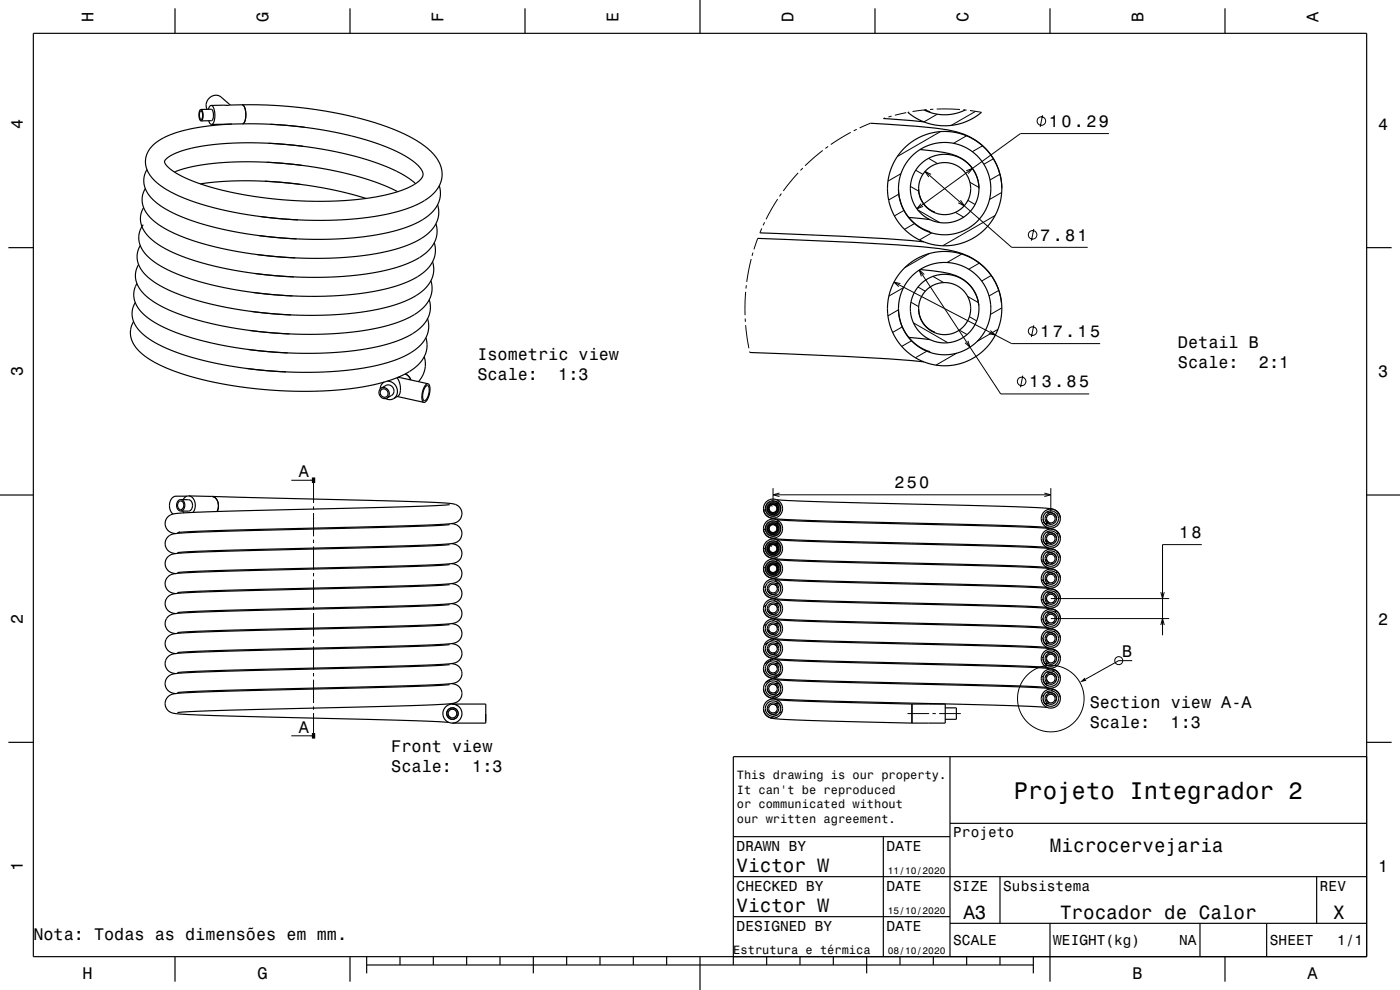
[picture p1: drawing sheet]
<svg xmlns="http://www.w3.org/2000/svg" width="420mm" height="297mm" viewBox="0 0 420 297" stroke-linecap="round" stroke-linejoin="round" font-family="sans-serif">
<g fill="none" stroke="#000" stroke-width=".3">
<path d="M255.2 39.7l-6 3.7M257 38.8l-.9 .5M261.1 37l-3.2 1.4M265.6 35.4l-.6 .2M267.5 34.8l-1 .3M271.9 33.8l-3.4 .8M272.8 33.6l-.5 .1M278 32.9l-4.2 .6M280 32.8h-1M281 32.7l7 .2M281.2 34.3l-4 2.3M282.1 39.5l-12.9 7.4"/>
<path d="M289 32.9l1 .1M291 33.2l3.4 .5M292.7 33.4l-7.3 4.2M312.8 34.6l-.7 3.5M233.3 59.7l-3.5 6.1M234.4 58.1l-.5 .8M239.5 51.9l-4.5 5.4M240.8 50.4l-.7 .7M246.8 45.1l-5.3 4.6M248.4 43.9l-.8 .6M269.6 58.2l-3 1.8M270.3 52.1l-3.9 2.2"/>
<path d="M273.1 55.9l2.5 1.5M274.7 51.1l2.2 1.2M277.5 51.4l26 22.8h22.8M278.6 47.5l2.7 1.6M279.3 52.3l-1.8-.9 1.1 1.7M289.9 51.3l1.8-.8-1.2 1.6M290 40.7l-3.9 2.3M291 54.7l2.7 1.5M294.8 43.7l-3.1 1.8M298 47.6l-2.8 1.7M300 52.3l-3 1.7M300.5 57.7l-3.6 2.2"/>
<path d="M332.7 40.1h-26.6l-31 22.5M225.4 77.7l-1.4 6.9M225.9 75.8l-.3 .9M227.3 71.5l-1.1 3.3M228.5 68.5l-.5 1.4M229.4 66.7l-.5 .9M271.2 63.1l-2.9 1.7M274.4 67.1l-3 1.7M275.3 63l6.6 3.8M276.3 61.1l-1.2 1.5 1.8-.7M278.8 76.1l-7.4 4.2M279.5 69.9l-3.6 2.1"/>
<path d="M286.6 63.7l2.5 1.4M288.2 60.1l1.1 1.6-1.8-.8M288.5 76.2l-4.4 2.6M290.4 60.1l2.1 1.2M293.8 78.9l-3.2 1.9M298.5 64.7l-15.7 9M310.1 68.7l-.7 3.5M223.6 95.6v1M223.7 97.6l1 6.9M223.7 87.6l-.2 7M223.9 85.6l-.1 1M268.2 84.6l35.3 18.5h26.5"/>
<path d="M269.6 92.9l-3.2 1.9M270.1 85.1l-1.9-.5 1.5 1.4M270.7 98.1l-2.9 1.6M271.1 86.3l-4.4 2.5M273.3 90.7l2.3 1.3M274 96.9l10.4 5.9M275.4 86.1l2.2 1.3M275.8 81l24.4 37.2h26.6M277.3 82.3l-1.5-1.3 .6 1.9M279.9 82.9l3.2 1.9M287.8 99l2.3 1.4M290.3 88.9l3.2 1.9"/>
<path d="M290.8 95l2.2 1.3M297.1 99.2l1.5 1.3-2-.4M297.4 82.6l-2.9 1.7M299.4 98.8l-6.2 3.6M299.6 87.1l-2.9 1.7M300.5 92.4l-3.4 1.9M310.1 97.6l-.7 3.5M224.9 105.5l.1 .2M273.5 102.2l-3 1.7M278 105.4l-3.4 1.9M287 106l-6.2 3.5M290.4 102.3l.6 1.9-1.5-1.4"/>
<path d="M306.8 112.7l-.7 3.5M87.4 144.1h5.7M94.1 144.9v6M94.1 151.9v1M94.1 153.9v7M229.6 158.6l-.5 .3M229.6 152.9l-.5 .2M230.6 158.5l.2 .7 .6 .6 .7 .1 .7-.3M230.6 158.4v.1M230.8 151.8l-.2 .9 .4 .8 .9 .4 .9-.3M230.9 151.8h-.1M230.9 157.8l-.3 .6"/>
<path d="M230.9 157.7v.1M231 151.7l-.1 .1M231 157.7h-.1M231 151.6v.1M231 157.6v.1M231.1 151.6h-.1M231.1 151.5v.1M231.1 157.5l-.1 .1M231.2 157.5h-.1M231.3 151.4l-.2 .1M231.3 157.4l-.1 .1M231.3 157.4h.1"/>
<path d="M231.4 157.4h-.1M231.5 157.3l-.1 .1M231.7 157.3h-.2M231.8 157.3h.5M231.8 157.3h-.1M231.9 146.4v4.2M231.9 148.4h83.3M231.9 151.3h.1M231.9 151.3h-.4M232 151.3l.7 .2M232.3 157.3l.1 .1M232.4 157.4l.5 .3 .3 .6v.6l-.4 .6"/>
<path d="M232.7 151.5l.1 .1M232.8 151.6l.4 .9-.4 1M232.8 159.5v.1M232.8 153.5v.1M233.6 156.3l-.5 .3M233.8 150.4l-.5 .3M233.8 147.9l-1.9 .5 1.9 .6M313.2 156.6l-.5 .3M313.3 147.9l1.9 .5-1.9 .6M313.8 156.5l1.4 .8M315.2 146.4v7.2M317.5 159.8l-.5 .3"/>
<path d="M317.6 154l-.4 .3M94.1 161.9v1M94.1 163.9v7M94.1 171.9v1M94.1 173.9v7M229.6 164.4l-.5 .3M229.6 170.2l-.5 .3M229.7 175.9l-.6 .4M230.6 164.8v.1M230.7 177.8l.8 .4M230.7 170.1h.1M230.8 163.8l-.2 1"/>
<path d="M230.9 163.8h-.1M231 169.7l-.3 .4M231 163.6l-.1 .2M231 169.6v.1M231.2 163.5l.8-.2 .7 .3 .5 .6-.1 .9-.5 .6-.8 .2-.7-.3-.5-.7M231.4 169.4l-.4 .2M231.5 169.3l-.1 .1M231.9 169.3h.1M231.9 169.3h-.4M232 169.3l.6 .2M232.6 169.5h.1M232.7 169.5l.4 .6 .1 .8-.3 .6-.7 .3h-.7l-.6-.4-.3-.6 .1-.7"/>
<path d="M232.8 179.9l-.7 .4M233.1 174l-.7 .3M233.3 168.1l-.6 .3M233.5 162.2l-.6 .3M312.9 179.8l-.5 .3M313 174l-.5 .3M313 168.2l-.5 .3M313.1 162.4l-.5 .3M313.5 173.6l.5 .3M313.5 179.4l.4 .2M313.6 167.9l.5 .3M313.6 162.1l.9 .6"/>
<path d="M314.7 162.7l.9 .6M315.2 179.6h35.6M315.3 168.9l.5 .3M315.6 174.8l.5 .3M317.1 177.4l-.5 .3M317.2 171.5l-.4 .3M317.4 165.7l-.5 .3M348.2 177.6l.6 2 .5-2M360.5 163.4h-11.7v27.2M94.1 181.9v1M94.1 183.9v7M94.1 191.9v1"/>
<path d="M94.1 193.9v7M229.8 181.6l-.7 .4M230 187.3l-.8 .5M230.2 194.8l.5 .3M230.3 189.1l.7 .4M230.4 183.4l1.6 .9M230.5 192.8l-1.2 .7M231.6 189.8l.7 .4M231.9 197.7l-2.5 1.4M232 195.9l.6 .3M232.3 191.7l-1.2 .7M232.6 185.8l-.9 .5"/>
<path d="M234 196.5l-1.5 .9M312.9 185.6l-.5 .3M312.9 191.3l-.5 .4M313 197.1l-.6 .3M313.6 185.2l.4 .2M313.6 191l.4 .2M313.7 196.8l.4 .2M315.2 185.6h35.6M315.8 180.7l.4 .3M316 186.6l.4 .2M316.2 192.5l.3 .2M316.3 198.3l.4 .2"/>
<path d="M316.6 195l-.6 .4M316.8 189.1l-.6 .4M316.9 183.3l-.5 .3M339.7 198.2h-4.1l-10 5.6M348.2 187.5l.6-1.9 .5 1.9M94.1 201.9v1M94.1 203.9v7M94.1 211.9v1M94.1 213.9v6M230.2 200.6l.4 .2M230.2 206.4l.4 .2M230.2 212.2l.4 .2"/>
<path d="M231.5 203.8l-1.8 1M232.2 214.9l-.9 .5M232.3 201.8l.5 .3M232.6 207.7l.3 .2M232.7 213.6l.4 .2M234.3 202.1l-2.3 1.3M234.5 207.8l-2.9 1.6M234.6 213.5l-.9 .5M272.2 214.1h6.5M279.7 214.1h1M281.7 214.1h6.5M313.1 202.8l-.7 .4"/>
<path d="M313.2 208.5l-.7 .5M313.8 202.7l.4 .2M313.9 208.5l.4 .2M316.1 206.8l-.7 .5M316.3 200.9l-.6 .4M316.4 204.2l.4 .2M316.5 210l.3 .2M87.4 220.7h5.7"/>
<circle cx="312.4" cy="36.3" r="1.28"/>
<circle cx="309.8" cy="70.5" r="1.28"/>
<circle cx="309.8" cy="99.3" r="1.28"/>
<circle cx="306.5" cy="114.4" r="1.28"/>
<circle cx="335.6" cy="198.2" r="1.2"/>
<circle cx="315.2" cy="209.6" r="10"/>
</g>
<g fill="none" stroke="#000" stroke-width="1.4" stroke-linecap="butt">
<path d="M231.4 151.4h-.1M231.5 151.3l-.1 .1M231.1 163.6h-.1M231.2 163.5l-.1 .1"/>
<circle cx="231.9" cy="158.6" r="1.72"/>
<circle cx="231.9" cy="152.6" r="1.71"/>
<circle cx="231.9" cy="170.6" r="1.71"/>
<circle cx="231.9" cy="164.6" r="1.71"/>
</g>
<g fill="none" stroke="#000" stroke-width=".35">
<path d="M10 10h400v277h-400zM52.5 2.5v7.5M105 2.5v7.5M157.5 2.5v7.5M210 0v10M262.5 2.5v7.5M315 2.5v7.5M367.5 2.5v7.5M60.1 33.4a.42 .42 0 0 1 .5 0 .42 .42 0 0 1 .1 .5l.1 1.2a.47 .47 0 0 1-.1 .5 .47 .47 0 0 1-.6 .1l-.3-1.2zM60.3 32.8h3.1a2.62 2.62 0 0 1 0 3.4l-3.1 .1M60.3 32.8a2.63 2.63 0 0 0 0 3.5M60.3 32.8a2.64 2.64 0 0 1 0 3.5"/>
<path d="M60.3 36.3h.1M62.6 36.2l.4 .8 .5 .3M63.3 31.6l-.4 .3-.4 .9M63.3 31.6h.1M63.3 31.6a3.7 3.7 0 0 1 1.1 4.1l-.3 1.1-.6 .5M63.5 37.3h.1M69.1 31.5l-2.8-2.4a2.9 2.9 0 0 0-3.5 .3 2.9 2.9 0 0 0-.7 3.4M72.6 31.4h.1M72.6 31.4a3.7 3.7 0 0 1 1.1 4.1l-.4 1.3-.5 .4M72.6 31.4a135.6 135.6 0 0 1 34.3 3.8M72.6 31.4l-9.3 .2M72.8 37.2a116.6 116.6 0 0 1 44 7.3 22.9 22.9 0 0 1 9.4 6 2.5 2.5 0 0 1-.9 4.1 30.2 30.2 0 0 1-13.4 4.6 120.1 120.1 0 0 1-52.5-4.3 21.9 21.9 0 0 1-9.5-5.4l-.2-.2a1.05 1.05 0 0 1 .3-1.8 23.3 23.3 0 0 1 11.1-3.7 118.6 118.6 0 0 1 55 6.3l3 1.3"/>
<path d="M72.8 37.2h.1M72.8 37.2l-9.3 .1M81.1 37.3l10.3 .9M106.9 35.2v.1M106.9 35.3a54.9 54.9 0 0 1 21.2 9.1 9.6 9.6 0 0 1 4.4 9.5 11.5 11.5 0 0 1-7.2 7.4 64.5 64.5 0 0 1-24.9 4.7 120.8 120.8 0 0 1-45-6.5 22.5 22.5 0 0 1-10.4-6.9 6.9 6.9 0 0 1 2.2-10.1l3.4-1.9 4.5-1.5a64.2 64.2 0 0 1 14.5-1.9M261.1 37a180 180 0 0 1 25.8 2.5 17.7 17.7 0 0 1 13.3 13.5M265 35.6l12.1 1M272.3 33.7l2.7 1.9 2.5 1.1 2.9 .8 3 .2 3-.2 2.9-.8 2.7-1.3 2.4-1.7M277.2 33l3.1 1.1 3 .3 3.2-.3 3-1.1M277.5 33l1.6 .5M43.6 56.6a7 7 0 0 0 2 9.2 41.5 41.5 0 0 0 17.2 7.8 126.4 126.4 0 0 0 52.2 2.1 30.2 30.2 0 0 0 13.9-6.1 7.8 7.8 0 0 0 2.4-8.2M44.1 50.9a7.1 7.1 0 0 0 2.1 9.3l2.7 2a59.7 59.7 0 0 0 20.8 7.2 123.1 123.1 0 0 0 47.1 .3 24.6 24.6 0 0 0 13.5-6.8 7.6 7.6 0 0 0 1.5-7.2"/>
<path d="M52.3 51.6l.3-.1a62.8 62.8 0 0 1 23-3 115 115 0 0 1 41.1 7.7l2.6 1.3M60.1 55.2a121.4 121.4 0 0 1 49.7 4.3M79.5 54.4l10.6 .9M80 48.7l10.5 .9M80.6 43l10.3 .9M119.1 51.4h.1M119.1 51.4a23 23 0 0 1 5.6 3.7M269.5 56.6l.1 .7a13.6 13.6 0 0 0 9.5 12.2M275.6 56.6v.5a7.5 7.5 0 0 0 4.9 6.5M276 44.9a31.3 31.3 0 0 1 12.3 2.5 10.6 10.6 0 0 1 5.2 7M2.5 74.3h7.5M41.6 79.4a6.9 6.9 0 0 0 1.8 9 34.8 34.8 0 0 0 14.4 7.2 126.3 126.3 0 0 0 54.5 3 30.7 30.7 0 0 0 14.6-6.2 7.8 7.8 0 0 0 2.4-8.2"/>
<path d="M42.1 73.7a7.1 7.1 0 0 0 2.1 9.3 34.7 34.7 0 0 0 13.5 6.7 125.5 125.5 0 0 0 55.7 3.1 28 28 0 0 0 14.3-6.4 7.8 7.8 0 0 0 2.1-7.9M43 67.4a6.9 6.9 0 0 0 1.5 9.7l.8 .7a45.6 45.6 0 0 0 18 7.6 127 127 0 0 0 50.2 1.8 28.4 28.4 0 0 0 14.8-6.6 7.7 7.7 0 0 0 2-7.8M43.1 62.3a7 7 0 0 0 2 9.2 37.1 37.1 0 0 0 15.3 7.3 125.9 125.9 0 0 0 54 2.6 27.8 27.8 0 0 0 14.2-6.3 7.7 7.7 0 0 0 2.2-8M77.1 76.4l11.5 1M77.7 70.7l11.3 1M78.3 65l11.1 1M227.3 71.5a882.8 882.8 0 0 1 54.4 3.1 22 22 0 0 1 13.6 5.5 17.3 17.3 0 0 1 5.2 10.9M228 69.9a913.1 913.1 0 0 1 49.1 2.7M272.6 65.2l6.4 .7M410 74.3h7.5M40.1 96.5a7.2 7.2 0 0 0 2.1 9.3 36.7 36.7 0 0 0 14.7 7.1 125.6 125.6 0 0 0 55.1 2.6 28 28 0 0 0 13.3-5.9 7.8 7.8 0 0 0 2.5-8.3M40.6 90.8l-.1 .1a6.9 6.9 0 0 0 2 9 32.8 32.8 0 0 0 13.2 6.7 124.8 124.8 0 0 0 56.9 3.1 26.9 26.9 0 0 0 13.7-6.3 7.6 7.6 0 0 0 2-7.8"/>
<path d="M41.1 85.1a7 7 0 0 0 2 9.2 33.9 33.9 0 0 0 13.1 6.6 126 126 0 0 0 55.4 3.4 30.8 30.8 0 0 0 14.7-6.1 7.9 7.9 0 0 0 2.5-8.3M74.9 99.1l11.9 1.1M75.4 93.4l11.9 1.1M75.9 87.7l11.8 1.1M76.5 82l11.7 1.1M269.5 92.6a13.5 13.5 0 0 0 9.6 12.9M275.6 92.6a7.5 7.5 0 0 0 4.9 7M276 80.9a33 33 0 0 1 12.2 2.5 10.6 10.6 0 0 1 5.4 8.3M293.6 91.7h.1M300.5 91v.1M73.9 110.5l11.9 1.1M74.4 104.8l11.9 1.1"/>
<path d="M114.4 116.4l1.4-.8a1.73 1.73 0 0 1 2.1 .8 1.73 1.73 0 0 1-.4 2.2l-1.4 .8M114.4 116.4a1.73 1.73 0 0 1 2.1 .8 1.73 1.73 0 0 1-.4 2.2M114.4 116.4a1.73 1.73 0 0 0-.5 2.3 1.73 1.73 0 0 0 2.2 .7M115.2 114.6l-.8 .8-.4 1.3M115.7 119.6l1.1 .3 1.3-.3M116.2 114.4a2.94 2.94 0 0 1 2.8 1.9 2.94 2.94 0 0 1-.9 3.3M119.1 113.3a4.5 4.5 0 0 1 .3 5.5l-1.3 .8M119.2 118.9l8 1.8M119.4 113.2l9 1.9M121.6 112.2l1 .7 .7 1.1M127.3 107a7.6 7.6 0 0 1-1.7 7.5M127.8 115.9l.4-.2a2.23 2.23 0 0 1 .3 2.8l-.4 1a.68 .68 0 0 1-.8 .7 .68 .68 0 0 1-.5-1 5 5 0 0 1 1-3.3z"/>
<path d="M128.4 115.1a3.7 3.7 0 0 1 .1 4.2l-.6 1-.7 .4M128.4 115.1a3.7 3.7 0 0 0-1.8 3.7l.1 1.4 .5 .5M225 105.7a924.2 924.2 0 0 1 52.1 2.9M272.6 101.2l6.4 .7M0 148.5h10M53.6 150.6a.95 .95 0 0 1 1.2-.1 .95 .95 0 0 1 .3 1.2 .99 .99 0 0 1-1 1.2 .99 .99 0 0 1-.8-1.4zM54.3 149.9h2.3a1.81 1.81 0 0 1 1.2 1.8 1.81 1.81 0 0 1-1.3 1.6h-2.3M54.3 149.9a1.81 1.81 0 0 0-1.3 1.7 1.81 1.81 0 0 0 1.2 1.7M54.3 149.9a1.81 1.81 0 0 1 1.1 1.7 1.81 1.81 0 0 1-1.2 1.7M54.8 153.3l.4 .6M56.1 148.9h-3.3a3.1 3.1 0 0 0-1.5 4.6l.6 .7M56.6 148.8l-.9 .2-.8 .9"/>
<path d="M56.6 148.8a3.1 3.1 0 0 1 1.3 4.9M56.6 148.8l6.9 .1M63.5 148.9a3 3 0 0 1 1.6 4.5 3 3 0 0 0-1.5-4.5M63.6 148.9l55.5 1.4 14.1 .6a8.2 8.2 0 0 1 3.9 .7 3 3 0 0 1 1.3 3.6 3 3 0 0 1-3.3 1.9l-.9 .1a1412.7 1412.7 0 0 1-56.6 1.6l-18.2 .6-6.2 .4M134.9 157.4l-13.8 .6-54.5 1.4-12.5 .5a4.3 4.3 0 0 0-4.2 1.7 3 3 0 0 0 2.8 4.5M134.9 151.4l-1.1 .1a1559.1 1559.1 0 0 1-59 1.7l-18.9 .6a9.7 9.7 0 0 0-4.9 .8 2.97 2.97 0 0 0-1.3 3.4 2.97 2.97 0 0 0 2.9 2.1M135.5 157.1a3 3 0 0 1 3 3.2 3 3 0 0 1-3.4 2.8l-.9 .1a1380 1380 0 0 1-56.5 1.6l-18.1 .6-6.4 .4M229.1 158.6a3.1 3.1 0 0 0 3.3 3l10.8 .6 53.8 1.3 17.2 .7M229.1 152.6a3.1 3.1 0 0 0 3.1 3l11 .6 30.3 .7a863.6 863.6 0 0 1 40.2 1.3h.5M230.2 152.6a2.02 2.02 0 0 0 2.2 1.9h.7M230.2 158.6a2.01 2.01 0 0 0 2.2 1.9h.7M232.4 151.4l.6 .4 .2 .8"/>
<path d="M232.4 157.4l.6 .4 .2 .8M232.6 156.4a2.24 2.24 0 0 1 1.6 2.2M232.6 150.4l1.1 .8 .5 1.4M232.6 151l1.1 .1M232.6 157l1.1 .1M232.9 155.9l17 .7 58.4 1.6 6.6 .4 1.7 .5M232.9 149.9l16.9 .7 61.3 1.7a12.7 12.7 0 0 1 5.4 .7 2.91 2.91 0 0 1 1.6 2.6M312.9 155.6a2.23 2.23 0 0 0 1.6 2.1M313.4 157l1.1 .1M313.9 155.6l.3 .7 .5 .5M313.9 155.6a1.3 1.3 0 0 1 1.5-1.3 1.3 1.3 0 0 1 1.1 1.6 1.3 1.3 0 0 1-1.8 .9M313.9 155.6l.2 .6 .6 .5"/>
<path d="M314 153.6a2.49 2.49 0 0 1 2.9 1.7l.1 .3M314 159.6a2.39 2.39 0 0 1 3 2M314.7 156.7h.1M316.6 159.1a2.91 2.91 0 0 1 1.5 2.5M316.7 159.1a2.86 2.86 0 0 0-4.1 1.5 2.86 2.86 0 0 0 2.1 3.8 2.86 2.86 0 0 0 3.4-2.8M316.7 159.1l1 1 .4 1.5M410 148.5h10M53.9 165.5h.1M134.9 175.4l-.9 .1a1362.4 1362.4 0 0 1-57 1.6l-22.6 .8a4.9 4.9 0 0 0-4.3 1.4 2.99 2.99 0 0 0-.2 3.2 2.99 2.99 0 0 0 2.8 1.6M134.9 169.4l-10.5 .5-54.5 1.4-15.2 .6a5.6 5.6 0 0 0-4.3 1.2 2.98 2.98 0 0 0-.6 3.2 2.98 2.98 0 0 0 2.9 1.8M134.9 163.4l-1.2 .1a1441 1441 0 0 1-56.6 1.6l-20.5 .7a12.3 12.3 0 0 0-5.5 .7 2.97 2.97 0 0 0-1.4 3.4 2.97 2.97 0 0 0 3 2.2M135.5 175.1a3 3 0 0 1 3.1 3.2 3 3 0 0 1-3.5 2.8l-.9 .1a1399.8 1399.8 0 0 1-56.4 1.6l-18.3 .6-6.3 .4"/>
<path d="M135.5 169.1a3 3 0 0 1 3.1 3.2 3 3 0 0 1-3.5 2.8l-.9 .1a1472.7 1472.7 0 0 1-57.6 1.6l-23.4 1M135.5 163.1a3 3 0 0 1 3.1 3 3 3 0 0 1-3.2 3l-1.4 .1a1521.9 1521.9 0 0 1-57.3 1.6l-17.8 .6-5.7 .4M229.1 176.6a3.3 3.3 0 0 0 3.9 3.1l16.4 .6 53.9 1.4 10.9 .5M229.1 170.6a3.3 3.3 0 0 0 3.9 3.1l16.4 .6 54.5 1.4 10.3 .5M229.1 164.6a3.1 3.1 0 0 0 3.2 3l10.9 .6 54.5 1.3 16.5 .7M230.2 164.6a2.01 2.01 0 0 0 2.2 1.9h.7M230.2 170.6a2.03 2.03 0 0 0 2.3 1.9h.6M230.2 176.6a2.01 2.01 0 0 0 2.2 1.9h.7M232.4 163.4a1.23 1.23 0 0 1 .8 1.2M232.4 169.4a1.23 1.23 0 0 1 .8 1.2M232.4 175.4a1.23 1.23 0 0 1 .8 1.2M232.6 174.4l1.1 .8 .5 1.4"/>
<path d="M232.6 168.4l1.3 .9 .3 1.3M232.6 162.4l1.2 .9 .4 1.3M232.6 163l1.1 .1M232.6 169l1.1 .1M232.6 175l1.1 .1M232.9 179.9l.6 .1a1072.6 1072.6 0 0 0 48.2 1.4l30.5 .9a7.9 7.9 0 0 1 4.7 .9l.8 .8M232.9 173.9l.7 .1a1157.7 1157.7 0 0 0 50.1 1.5l28.5 .8a8.2 8.2 0 0 1 4.6 .9l.6 .5M232.9 167.9l16.9 .7 61.2 1.7a12.6 12.6 0 0 1 5.5 .7l1.2 1.1 .4 1.5M232.9 161.9l10.7 .6 30 .7a794.5 794.5 0 0 1 40.8 1.3 3.3 3.3 0 0 1 3.7 3.1M234.2 164.6l-.3 1.2-.7 .7M234.2 164.6a2.31 2.31 0 0 0-2.7-2.3 2.31 2.31 0 0 0-1.7 3.2 2.31 2.31 0 0 0 3.4 1M312.9 173.6l.5 1.4 1.1 .7"/>
<path d="M312.9 167.6a2.22 2.22 0 0 0 1.6 2.1M312.9 161.6a2.23 2.23 0 0 0 1.6 2.1M313.4 163l1.1 .1M313.4 169l1.1 .1M313.4 175l1.1 .1M313.9 161.6l.3 .7 .4 .4M313.9 161.6a1.3 1.3 0 0 1 1.6-1.3 1.3 1.3 0 0 1 1 1.7 1.3 1.3 0 0 1-1.9 .7M313.9 167.6l.6 1M313.9 167.6a1.3 1.3 0 0 1 1.6-1.3 1.3 1.3 0 0 1 .9 1.8 1.3 1.3 0 0 1-1.9 .5M313.9 161.6l.2 .6 .5 .5M313.9 167.6l.5 1M314 165.6l1.5 .2 .8 .4"/>
<path d="M314 171.6l1.5 .2 .9 .5M314 177.6h.2a2.89 2.89 0 0 1 2.4 .9M314.3 174.5l.5 .3M314.4 168.6l.4 .2M314.6 162.7l.2 .1M316.3 166.2l.5 .6 .2 .8M316.3 166.2a1.72 1.72 0 0 0-2.6 .7 1.72 1.72 0 0 0 1.2 2.4 1.72 1.72 0 0 0 2.1-1.7M134.9 199.4l-1 .1a1456.7 1456.7 0 0 1-58.4 1.7l-21.3 .7a4.4 4.4 0 0 0-4.2 1.6 3 3 0 0 0 2.7 4.6M134.9 193.4l-1.7 .1a2065.6 2065.6 0 0 1-62.3 1.8l-17.5 .7a3.4 3.4 0 0 0-3.9 3 3.1 3.1 0 0 0 3.2 3.1M134.9 187.4l-11 .6-54 1.3-15.3 .6a5.9 5.9 0 0 0-4.2 1.1 2.98 2.98 0 0 0-.6 3.3 2.98 2.98 0 0 0 2.9 1.8M134.9 181.4l-11.2 .6-53.6 1.3-15.4 .6a6 6 0 0 0-4.3 1.1 2.98 2.98 0 0 0-.6 3.3 2.98 2.98 0 0 0 2.9 1.8M135.5 199.1a3 3 0 0 1 3.1 3.2 3 3 0 0 1-3.5 2.8l-.9 .1a1388.6 1388.6 0 0 1-56.6 1.6l-18.1 .6-6.3 .4"/>
<path d="M135.5 193.1a3 3 0 0 1 3.1 3.2 3 3 0 0 1-3.5 2.8l-.9 .1a1460 1460 0 0 1-57.4 1.6l-17.9 .6-5.7 .4M135.5 187.1a3 3 0 0 1 3.1 3.2 3 3 0 0 1-3.5 2.8l-1 .1a1479.6 1479.6 0 0 1-57.3 1.6l-23.6 1M135.5 181.1a3 3 0 0 1 3.1 3.2 3 3 0 0 1-3.5 2.8l-.9 .1a1478.6 1478.6 0 0 1-57.6 1.6l-17.8 .6-5.6 .4M229.1 194.6a3.4 3.4 0 0 0 3.9 3.1l16.4 .6 54.6 1.4 10.2 .5M229.1 188.6a3.4 3.4 0 0 0 3.9 3.1h1.1a2180.2 2180.2 0 0 0 62.8 1.8l17.3 .7M229.1 182.6a3.3 3.3 0 0 0 3.8 3.1l16.5 .6 54.5 1.4 10.3 .5M230.2 182.6a2.02 2.02 0 0 0 2.2 1.9h.7M230.2 188.6a2.03 2.03 0 0 0 2.3 1.9h.6M230.2 194.6l.4 1a2.88 2.88 0 0 0 2.5 .9M232.4 187.4a1.24 1.24 0 0 1 .8 1.2M232.4 193.4l.6 .5 .2 .7M232.4 199.4l.6 .4 .2 .8"/>
<path d="M232.4 181.4l.6 .4 .2 .8M232.6 192.4l1.2 .8 .4 1.4M232.6 186.4l1.2 .9 .4 1.3M232.6 180.4l1.2 .8 .4 1.4M232.6 198.4l1.2 .8 .4 1.4M232.6 181l1.1 .1M232.6 187l1.1 .1M232.6 193l1.1 .1M232.6 199l1.1 .1M233 197.9l.6 .1a1222.8 1222.8 0 0 0 53.2 1.5l26.1 .9a6.4 6.4 0 0 1 4.1 .9l.6 .7 .4 1M233 191.9l.4 .1a1158.5 1158.5 0 0 0 52.8 1.5l26.5 .9a6.9 6.9 0 0 1 4.2 .9l1 1.3M233 185.9l.6 .1a1106.9 1106.9 0 0 0 48.1 1.4l32 1a4.2 4.2 0 0 1 4 1.7l.1 .2"/>
<path d="M313.1 198.3l.5 .9 .9 .5M313.2 192.6l.6 .7 .7 .4M313.3 186.8l1.2 .9M313.4 181l1.1 .1M313.5 187l1 .1M313.5 181l1 .7M313.5 193l1 .1M313.5 199l1 .1M313.9 185.6a1.24 1.24 0 0 0 .9 1.2M313.9 197.6l.3 .7 .6 .5M314 183.6h.2a2.26 2.26 0 0 1 2.8 2M314 189.6l.4 .1a2.41 2.41 0 0 1 2.4 1.1"/>
<path d="M314 195.6a2.66 2.66 0 0 1 2.9 1.4M314.1 192.1l.7 .7M314.2 180.4l.6 .4M134.4 214.1a1.24 1.24 0 0 0 .8 1.2M134.9 205.4l-1.7 .1a2101.5 2101.5 0 0 1-62.3 1.8l-16.3 .6a5.8 5.8 0 0 0-4.2 1.2 2.99 2.99 0 0 0-.6 3.2 2.99 2.99 0 0 0 2.9 1.8l17.9 .8a2148.2 2148.2 0 0 1 62.6 1.7l1.5 .1M135.5 211.1l.7 .1M135.5 205.1a3 3 0 0 1 3.1 3.2 3 3 0 0 1-3.5 2.8l-.9 .1a1404.3 1404.3 0 0 1-56.7 1.6l-18.2 .6-6.1 .4M137.4 211.8l-1.7-.6h10v5.7h-10M229.1 212.6a3.3 3.3 0 0 0 3.8 3.1l10.3 .5 30.4 .7M229.1 206.6a3.4 3.4 0 0 0 4 3.1l16.3 .6 54.6 1.4 10.2 .5M229.1 200.6a3.4 3.4 0 0 0 3.9 3.1 1216.4 1216.4 0 0 0 54.5 1.6l26.7 .9M230.2 200.6l.2 .8a2.73 2.73 0 0 0 2.7 1.1"/>
<path d="M230.2 206.6l.3 1a2.85 2.85 0 0 0 2.6 .9M230.2 212.6l.2 .8 .5 .6 .8 .3 1.4 .2M230.2 212.5v.1M230.6 212.6a1.3 1.3 0 0 0 1.3 1.3 1.3 1.3 0 0 0 1.3-1.3M230.6 212.5a1.3 1.3 0 0 1 1.3-1.2 1.3 1.3 0 0 1 1.3 1.3M230.6 212.5v.1M232.4 211.4l.6 .5 .2 .7M232.4 205.4l.6 .4 .2 .8M232.6 210.4l.8 .4a2.26 2.26 0 0 1 .8 1.8M232.6 204.4l1.2 .8 .4 1.4M232.6 205l1.1 .1M232.6 211l1.1 .1"/>
<path d="M233 209.9l11 .6 29.6 .7M233 203.9l.5 .1a1088.8 1088.8 0 0 0 48.2 1.4l32 1a4.3 4.3 0 0 1 3.9 1.6l.5 1.3M273.6 211.2h10v5.7h-10M273.6 211.2v5.7M283.6 212.4h3.3v3.4h-3.3M312.9 209.6l.5 1.3 1.1 .8M312.9 203.6l.5 1.4 1.1 .7M313.4 211l1.1 .1M313.5 205l1 .1M313.9 203.6l.4 .8 .5 .4M313.9 209.6l.3 .7 .6 .5M314 201.6a2.48 2.48 0 0 1 2.9 1.6"/>
<path d="M314 207.6a2.64 2.64 0 0 1 2.8 1.2l.2 .6M317 209.4h.1M318.1 209.3h.1M2.5 222.7h7.5M285 227v60M410 222.7h7.5M410 227h-190v62.5M220 251h65M265 251v36M285 247h125M220 275h65M220 263h190"/>
<path d="M285 277h125M300 263v14M315 277v17.5M360 277v10M380 277v10M395 263v14M52.5 287v7.5M105 287v7.5M110 289.5h200M110 287v5M120 287v2.5M130 287v2.5"/>
<path d="M140 287v2.5M150 287v2.5M160 287v5M170 287v2.5M180 287v2.5M190 287v2.5M200 287v2.5M210 287v10M230 287v2.5M240 287v2.5M250 287v2.5M260 287v5"/>
<path d="M270 287v2.5M280 287v2.5M290 287v2.5M300 287v2.5M310 287v5M367.5 287v7.5"/>
<circle cx="283.4" cy="56.6" r="10.3"/>
<circle cx="283.4" cy="56.6" r="13.8"/>
<circle cx="283.4" cy="56.6" r="7.8"/>
<circle cx="283.4" cy="56.6" r="17.2"/>
<circle cx="283.4" cy="92.6" r="13.8"/>
<circle cx="283.4" cy="92.6" r="10.3"/>
<circle cx="283.4" cy="92.6" r="7.8"/>
<circle cx="283.4" cy="92.6" r="17.2"/>
<circle cx="115.2" cy="117.9" r="1.24"/>
<circle cx="231.9" cy="152.6" r="1.3"/>
<circle cx="231.9" cy="158.6" r="1.3"/>
<circle cx="231.9" cy="158.6" r="2.86"/>
<circle cx="231.9" cy="158.6" r="2.31"/>
<circle cx="231.9" cy="152.6" r="2.31"/>
<circle cx="231.9" cy="158.6" r="1.71"/>
<circle cx="231.9" cy="152.6" r="1.72"/>
<circle cx="231.9" cy="152.6" r="2.86"/>
<circle cx="315.2" cy="155.6" r="2.31"/>
<circle cx="315.2" cy="155.6" r="2.86"/>
<circle cx="315.2" cy="155.6" r="1.72"/>
<circle cx="231.9" cy="164.6" r="2.86"/>
<circle cx="231.9" cy="176.6" r="1.3"/>
<circle cx="231.9" cy="170.6" r="1.3"/>
<circle cx="231.9" cy="170.6" r="2.86"/>
<circle cx="231.9" cy="164.6" r="1.3"/>
<circle cx="231.9" cy="164.6" r="1.72"/>
<circle cx="231.9" cy="170.6" r="1.72"/>
<circle cx="231.9" cy="176.6" r="1.72"/>
<circle cx="231.9" cy="176.6" r="2.86"/>
<circle cx="231.9" cy="176.6" r="2.31"/>
<circle cx="231.9" cy="170.6" r="2.31"/>
<circle cx="315.2" cy="179.6" r="2.31"/>
<circle cx="315.2" cy="179.6" r="1.3"/>
<circle cx="315.2" cy="173.6" r="1.3"/>
<circle cx="315.2" cy="173.6" r="1.71"/>
<circle cx="315.2" cy="167.6" r="2.31"/>
<circle cx="315.2" cy="173.6" r="2.31"/>
<circle cx="315.2" cy="161.6" r="2.31"/>
<circle cx="315.2" cy="167.6" r="2.86"/>
<circle cx="315.2" cy="179.6" r="1.72"/>
<circle cx="315.2" cy="173.6" r="2.86"/>
<circle cx="315.2" cy="179.6" r="2.86"/>
<circle cx="315.2" cy="161.6" r="1.71"/>
<circle cx="231.9" cy="188.6" r="1.3"/>
<circle cx="231.9" cy="182.6" r="1.3"/>
<circle cx="231.9" cy="194.6" r="1.3"/>
<circle cx="231.9" cy="188.6" r="2.86"/>
<circle cx="231.9" cy="194.6" r="1.72"/>
<circle cx="231.9" cy="194.6" r="2.31"/>
<circle cx="231.9" cy="182.6" r="1.72"/>
<circle cx="231.9" cy="188.6" r="1.72"/>
<circle cx="231.9" cy="182.6" r="2.86"/>
<circle cx="231.9" cy="194.6" r="2.86"/>
<circle cx="231.9" cy="182.6" r="2.31"/>
<circle cx="231.9" cy="188.6" r="2.31"/>
<circle cx="315.2" cy="185.6" r="2.31"/>
<circle cx="315.2" cy="197.6" r="2.31"/>
<circle cx="315.2" cy="191.6" r="1.3"/>
<circle cx="315.2" cy="191.6" r="2.86"/>
<circle cx="315.2" cy="197.6" r="2.86"/>
<circle cx="315.2" cy="197.6" r="1.72"/>
<circle cx="315.2" cy="191.6" r="1.72"/>
<circle cx="315.2" cy="185.6" r="1.72"/>
<circle cx="315.2" cy="191.6" r="2.31"/>
<circle cx="315.2" cy="197.6" r="1.3"/>
<circle cx="315.2" cy="185.6" r="2.86"/>
<circle cx="315.2" cy="185.6" r="1.3"/>
<circle cx="135.7" cy="214.1" r="1.71"/>
<circle cx="135.7" cy="214.1" r="2.86"/>
<circle cx="135.7" cy="214.1" r="1.3"/>
<circle cx="231.9" cy="200.6" r="1.3"/>
<circle cx="231.9" cy="206.6" r="1.3"/>
<circle cx="231.9" cy="206.6" r="1.72"/>
<circle cx="231.9" cy="206.6" r="2.86"/>
<circle cx="231.9" cy="212.6" r="1.72"/>
<circle cx="231.9" cy="212.6" r="2.86"/>
<circle cx="231.9" cy="200.6" r="2.86"/>
<circle cx="231.9" cy="200.6" r="1.72"/>
<circle cx="231.9" cy="206.6" r="2.31"/>
<circle cx="231.9" cy="212.6" r="2.31"/>
<circle cx="231.9" cy="200.6" r="2.31"/>
<circle cx="315.2" cy="209.6" r="2.31"/>
<circle cx="315.2" cy="203.6" r="2.31"/>
<circle cx="315.2" cy="203.6" r="2.86"/>
<circle cx="315.2" cy="203.6" r="1.71"/>
<circle cx="315.2" cy="209.6" r="2.86"/>
<circle cx="315.2" cy="209.6" r="1.72"/>
<circle cx="315.2" cy="209.6" r="1.3"/>
<circle cx="315.2" cy="203.6" r="1.3"/>
</g>
<path d="M94.1 143.2v1.7M94.1 219.9v1.7" fill="none" stroke="#000" stroke-width="1" stroke-linecap="butt"/>
<g fill="#000">
<path d="M93.1 143.8l1 .3-1 .2z" fill-rule="evenodd"/>
<path d="M324 204.7l1.4-1.4 .5 .9z" fill-rule="evenodd"/>
<path d="M93.1 220.5l1 .2-1 .3z" fill-rule="evenodd"/>
</g>
<text font-size="7.2" x="304.1" y="239.6">Projeto Integrador 2</text>
<g font-size="5.8">
<text x="315" y="255.6">Microcervejaria</text>
<text x="221" y="261.6">Victor W</text>
<text x="221" y="273.6">Victor W</text>
<text x="289" y="275.6">A3</text>
<text x="318" y="275.6">Trocador de Calor</text>
<text x="400" y="275.6">X</text>
</g>
<g font-size="5">
<text x="28.1" y="6.5" transform="rotate(-90 28.1 6.5)">H</text>
<text x="80.6" y="6.5" transform="rotate(-90 80.6 6.5)">G</text>
<text x="133.1" y="6.5" transform="rotate(-90 133.1 6.5)">F</text>
<text x="185.6" y="6.5" transform="rotate(-90 185.6 6.5)">E</text>
<text x="238.1" y="6.5" transform="rotate(-90 238.1 6.5)">D</text>
<text x="290.6" y="6.5" transform="rotate(-90 290.6 6.5)">C</text>
<text x="343.1" y="6.5" transform="rotate(-90 343.1 6.5)">B</text>
<text x="395.6" y="6.5" transform="rotate(-90 395.6 6.5)">A</text>
<text x="6.8" y="38.7" transform="rotate(-90 6.8 38.7)">4</text>
<text x="314.7" y="38.1">10.29</text>
<text x="413.5" y="39">4</text>
<text x="312.1" y="72.2">7.81</text>
<text x="312.1" y="101.1">17.15</text>
<text x="143.2" y="107.9">Isometric view</text>
<text x="353.4" y="104.4">Detail B</text>
<text x="6.8" y="112.9" transform="rotate(-90 6.8 112.9)">3</text>
<text x="143.2" y="114">Scale:</text>
<text x="167.5" y="114">1:3</text>
<text x="353.4" y="110.5">Scale:</text>
<text x="377.7" y="110.5">2:1</text>
<text x="413.5" y="113.2">3</text>
<text x="308.8" y="116.2">13.85</text>
<text x="89.6" y="143.2">A</text>
<text x="268.3" y="146.4">250</text>
<text x="353.8" y="161.4">18</text>
<text x="6.8" y="187.1" transform="rotate(-90 6.8 187.1)">2</text>
<text x="413.5" y="187.4">2</text>
<text x="336.6" y="197">B</text>
<text x="326.9" y="212.3">Section view A-A</text>
<text x="89.6" y="219.9">A</text>
<text x="326.9" y="218.3">Scale:</text>
<text x="351.2" y="218.3">1:3</text>
<text x="117.4" y="225.6">Front view</text>
<text x="117.4" y="231.6">Scale:</text>
<text x="141.7" y="231.6">1:3</text>
<text x="6.8" y="261.3" transform="rotate(-90 6.8 261.3)">1</text>
<text x="413.5" y="261.6">1</text>
<text x="10" y="281.9">Nota: Todas as dimensões em mm.</text>
<text x="24.7" y="293.8">H</text>
<text x="77.2" y="293.8">G</text>
<text x="339.7" y="293.8">B</text>
<text x="392.2" y="293.8">A</text>
</g>
<g font-size="4.3">
<text x="286" y="251.2">Projeto</text>
<text x="221" y="255.2">DRAWN BY</text>
<text x="266" y="255.2">DATE</text>
<text x="221" y="267.2">CHECKED BY</text>
<text x="266" y="267.2">DATE</text>
<text x="286" y="267.2">SIZE</text>
<text x="301" y="267.2">Subsistema</text>
<text x="396" y="267.2">REV</text>
<text x="221" y="279.2">DESIGNED BY</text>
<text x="266" y="279.2">DATE</text>
<text x="286" y="283.6">SCALE</text>
<text x="316" y="283.6">WEIGHT(kg)</text>
<text x="353.8" y="283.6">NA</text>
<text x="381" y="283.6">SHEET</text>
<text x="401.2" y="283.6">1/1</text>
</g>
<g font-size="3.6">
<text x="221.1" y="233.8">This drawing is our property.</text>
<text x="221.1" y="238.1">It can't be reproduced</text>
<text x="221.1" y="242.5">or communicated without</text>
<text x="221.1" y="246.8">our written agreement.</text>
<text x="220" y="286.1">Estrutura e térmica</text>
</g>
<g font-size="2.9">
<text x="266.3" y="262.3">11/10/2020</text>
<text x="266.3" y="274.3">15/10/2020</text>
<text x="266.3" y="286.3">08/10/2020</text>
</g>
</svg>
